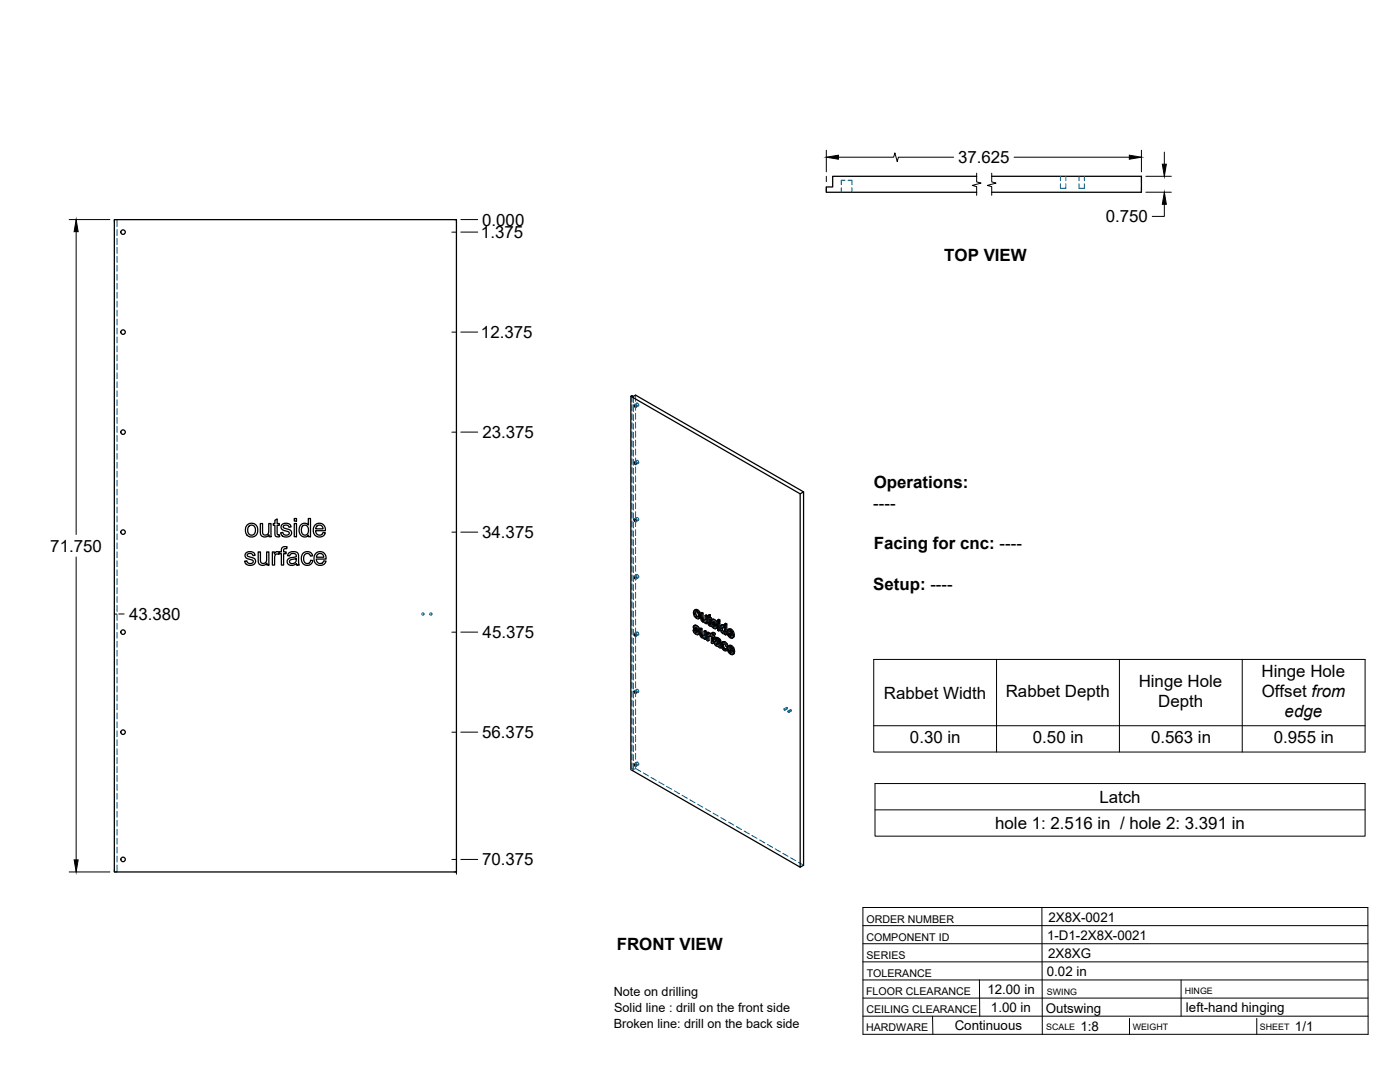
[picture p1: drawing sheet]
<svg xmlns="http://www.w3.org/2000/svg" width="559mm" height="432mm" viewBox="0 0 559 432" stroke-linecap="round" stroke-linejoin="round" font-family="sans-serif">
<!-- layer: Hidden -->
<g fill="none" stroke="#00557f" stroke-width=".4">
<path d="M335.8 74.9v1.8M337.3 71.9h-1.5v1.8M338.5 71.9h1.5v1.8M340 74.9v1.8M423.3 73.3v1.8h2.1v-1.8M423.3 70.4v1.8M425.4 70.4v1.8M430.7 73.3v1.8h2.1v-1.8M430.7 70.4v1.8M432.8 70.4v1.8M46.7 87.7v2.7M46.7 91.6v2.4"/>
<path d="M46.7 95.2v2.4M46.7 98.8v2.3M46.7 102.3v2.4M46.7 105.9v2.4M46.7 109.5v2.4M46.7 113.1v2.3M46.7 116.6v2.4M46.7 120.2v2.4M46.7 123.8v2.4M46.7 127.3v2.4M46.7 130.9v2.4M46.7 134.5v2.4"/>
<path d="M46.7 138v2.4M46.7 141.6v2.4M46.7 145.2v2.4M46.7 148.8v2.4M46.7 152.3v2.4M46.7 155.9v2.4M46.7 159.5v2.4M252.2 157.9v2.5M252.8 158.2v2.5M253.7 157.7v2.4M46.7 163v2.4M46.7 166.6v2.4"/>
<path d="M46.7 170.2v2.4M46.7 173.8v2.3M46.7 177.3v2.4M252.2 161.5v2.4M252.2 165.1v2.4M252.2 168.7v2.4M252.2 172.3v2.3M252.2 175.9v2.3M252.2 179.4v2.4M252.8 161.9v2.4M252.8 165.4v2.4M252.8 169v2.4"/>
<path d="M252.8 172.6v2.4M252.8 176.1v2.4M252.8 179.7v2.4M253.7 161.4v2.3M253.7 164.9v2.4M253.7 168.5v2.4M253.7 172.1v2.3M253.7 175.6v2.4M253.7 179.2v2.4M254.1 160.9a.53 .53 0 0 1 .8 .3 .53 .53 0 0 1-.4 .7zM254.2 160.9l-1 .6M254.8 162l-1 .6"/>
<path d="M46.7 180.9v2.4M46.7 184.5v2.4M46.7 188v2.4M46.7 191.6v2.4M46.7 195.2v2.4M46.7 198.8v2.3M252.2 183v2.4M252.2 186.6v2.3M252.2 190.1v2.4M252.2 193.7v2.4M252.2 197.3v2.4M252.8 183.3v2.4"/>
<path d="M252.8 186.9v2.4M252.8 190.4v2.4M252.8 194v2.4M252.8 197.6v2.4M253.7 182.8v2.4M253.7 186.4v2.3M253.7 189.9v2.4M253.7 193.5v2.4M253.7 197.1v2.4M254.1 183.8a.53 .53 0 0 1 .8 .3 .53 .53 0 0 1-.4 .7zM254.2 183.7l-1 .6M254.8 184.8l-1 .6"/>
<path d="M46.7 202.3v2.4M46.7 205.9v2.4M46.7 209.5v2.4M46.7 213.1v2.3M46.7 216.6v2.4M252.2 200.9v2.3M252.2 204.4v2.4M252.2 208v2.4M252.2 211.6v2.4M252.2 215.1v2.4M252.2 218.7v2.4M252.8 201.1v2.4"/>
<path d="M252.8 204.7v2.4M252.8 208.3v2.4M252.8 211.9v2.3M252.8 215.5v2.3M252.8 219v2.4M253.7 200.6v2.4M253.7 204.2v2.4M253.7 207.8v2.4M253.7 211.3v2.4M253.7 214.9v2.4M253.7 218.5v2.4M254.1 206.6a.53 .53 0 0 1 .8 .3 .53 .53 0 0 1-.4 .7z"/>
<path d="M254.2 206.6l-1 .5M254.8 207.7l-1 .5M46.7 220.2v2.4M46.7 223.8v2.3M46.7 227.4v2.3M46.7 230.9v2.4M46.7 234.5v2.4M46.7 238.1v2.3M252.2 222.3v2.4M252.2 225.8v2.4M252.2 229.4v2.4M252.2 233v2.4"/>
<path d="M252.2 236.6v2.4M252.8 222.6v2.4M252.8 226.2v2.3M252.8 229.7v2.4M252.8 233.3v2.4M252.8 236.9v2.4M253.7 222.1v2.4M253.7 225.6v2.4M253.7 229.2v2.4M253.7 232.8v2.4M253.7 236.4v2.3M253.7 239.9v2.4"/>
<path d="M254.1 229.4a.54 .54 0 0 1 .8 .4 .54 .54 0 0 1-.4 .7zM254.2 229.4l-1 .6M254.8 230.5l-1 .6M46.7 241.6v2.4M46.7 245.2v2.4M46.7 248.8v2.3M46.7 252.3v2.4M46.7 255.9v2.4M46.7 259.5v2.4M252.2 240.1v2.4M252.2 243.7v2.4M252.2 247.3v2.4"/>
<path d="M252.2 250.8v2.4M252.2 254.4v2.4M252.2 258v2.4M252.8 240.5v2.3M252.8 244v2.4M252.8 247.6v2.4M252.8 251.2v2.4M252.8 254.7v2.4M252.8 258.3v2.4M253.7 243.5v2.4M253.7 247.1v2.3M253.7 250.7v2.3"/>
<path d="M253.7 254.2v2.4M253.7 257.8v2.4M254.1 252.3a.58 .58 0 0 1 .8 .3 .58 .58 0 0 1-.3 .7l-.5-.4zM254.2 252.2l-1 .6M254.8 253.3l-1 .6M277.1 251.2l.3 1M277.2 250l-.5 .2M277.2 249.7l-.4 .2M277.2 244.2l-.4 .3M277.3 251.3l.3 .3M277.3 250.4l-.5 .3M277.3 250.2l.4-.2-.5 .3"/>
<path d="M277.4 249.5l-.1 .9 1.3 1.4a.36 .36 0 0 1 .3 .5 .36 .36 0 0 1-.6 .2M277.4 252.2l.8 .7 .8 .1M277.4 252.2l-.4 .2M277.5 251.4l-.1 .1M277.6 250.9l-.5 .2M277.6 245.6l.9 .9 .8 .1M277.6 245.6l-.5 .3M277.6 250.2h-.1M277.6 250.3l.1-.3h.3l1.2 1.1M277.6 243.2l-.4 1 .4 1.4M277.9 243.8l-.1 .2M277.9 243.8l.8 .2 .5 .8v1l-.5 .4"/>
<path d="M277.9 243.8l-.4 .2M278.2 250.1l-.5 .3M278.2 252.9l-.4 .2M278.2 251l.4 .3M278.2 252.8l.5-.2-.4 .2M278.5 243.8l-.5 .3M278.5 246.5l-.5 .3M278.6 250.5l-.5 .2M278.7 251.9l-.5 .3M278.7 250.9l-.4 .3M278.8 253l-.5 .3M278.8 252.3l-.4 .3"/>
<path d="M279 246.1l-.4 .3M279 244.4l-.4 .3M279.1 246.7l-.5 .3M279.2 245.4l-.4 .2M279.8 250.7l.1 2.8 .8 .8 .8-.1v.5l.4 .2M279.8 253l-.4 .3M279.9 253.5l-.4 .2M280.2 244.4l.2 3 .9 .7 .6-.1v.4l.4 .3M280.2 246.8l-.4 .3M280.2 253.9l-.4 .3M280.4 247.2l-.5 .3M280.6 247.7l-.4 .2"/>
<path d="M280.7 254.3l-.5 .2M281.1 248l-.5 .3M281.1 254l-.2 .1M281.3 253.9l-.5 .3M281.3 254.3l-.3 .2M281.4 253.8l-.5 .3M281.5 251.6l-.1 2.1-.5 .3M281.5 254.7l-.5 .2M281.5 254.2l-.5 .3M281.5 247.7l-.2 .2M281.7 247.7l-.5 .2M281.8 247.6l-.5 .2"/>
<path d="M281.9 245.4l-.1 2-.4 .3M281.9 248l-.4 .3 .2-.2M281.9 248.4l-.4 .3M282.3 246.2v.4l.4-.3M282.6 252.3v3l.4 .2M282.6 255.3l-.5 .2M282.7 245.9l-.1 .1M283 253l-.5 .2M283.1 245.3v.8l-.4-.2v.4l.4 .2v2.4l.9 .7-.2-.5M283.1 253.4l-.1 .1M283.1 246.5l-.5 .3M283.1 246.1l-.5 .3"/>
<path d="M283.1 248.9l-.4 .2M283.2 252.8l-.2 .1M283.2 253.3l-.5 .2M283.3 253.2l-.5 .3M283.3 249.2l-.4 .2M283.5 253.3l-.4 .2 .3-.3 .4 .4 .2-.3 .4 .4v2.6l.4 .3M283.5 246.7l-.4 .3M283.7 249.5l-.5 .3M284 247l-.5-.3v.5M284 249.2l-.2 .1M284 253.2l-.5 .2M284 253.5l-.5 .2 .3-.1"/>
<path d="M284 253.3l-.5 .2M284 249.6l-.1 .1M284.2 248.9l.3 .9M284.3 247.6l-.5 .3M284.4 253.3l-.5 .3M284.4 256.3l-.5 .3M284.4 253.7l-.5 .3M284.4 248.9l.3 .3M284.4 248.1l-.5 .2M284.4 247.3l-.5 .2M284.4 252.6l-.4 .2M284.5 247.1l-.1 1.1 1.5 1.5v.4h-.4l.4-.2"/>
<path d="M284.5 252.4l-.1 .9-.4-.2M284.5 249.8l1 .7 .6 .1M284.5 249.8l-.4 .2M284.6 249l-.1 .1M284.7 248.5l-.5 .3M284.7 247.8l-.1 .1M284.7 247.9l.1-.3 .5 .1 1 1M284.8 254l-.5 .2M284.8 247.6l-.4 .3M284.9 253l-.5 .2M285.2 253l-.5 .3M285.3 247.7l-.5 .3"/>
<path d="M285.3 254.3l-.5-.3v.5M285.3 254.7l.5-.3-.2 .5 .4 .3a.86 .86 0 0 1 1 0 .86 .86 0 0 1 .3 .9l-.5-.1M285.3 248.6l.4 .3M285.4 250.4l.4-.2-.9 .5M285.4 253.2l-.5-.2-.1 .3M285.5 256.2l-.4 .2M285.6 254.9l-.5 .2M285.6 255.8l-.5 .3M285.7 248.1l-.5 .2M285.7 255.7l-.2 .6 .3 .7 .8 .7h.7l.1 .4M285.7 256.9l-.4 .3M285.8 249.6l-.5 .2"/>
<path d="M285.8 248.5l-.4 .3M285.9 250.7l-.5 .2M285.9 256.5l.3-.3a.86 .86 0 0 1 1 1l-.4 .1M286 256.2l-.3 .2M286.1 256.2l-.5 .3M286.2 256.2l-.5 .2M286.2 254.9l-.4 .2M286.4 257.6l-.5 .2M286.7 255l-.5 .3M286.9 257.7l-.5 .3M286.9 248.3v3l.4 .3M286.9 247.2v.5l.4 .3"/>
<path d="M286.9 251.3l-.5 .3M286.9 247.7l-.5 .3M286.9 257.3l-.1 .2M287.2 255.5l-.5 .2M287.2 257.2l-.5 .4M287.3 256.5l-.4 .3M287.3 256.1l-.4 .3M287.3 256l-.4 .2M287.3 257.7l-.4 .2M287.4 258.1l.5 .3M287.4 258.1l-.4 .3M287.8 250.4l-.4 .2"/>
<path d="M288 251.2l-.5 .3M288 249.6l-.5 .3M288.2 249.3l-.4 1.1 .4 1.3 .8 .9 .7-.1v.4l.4 .3M288.3 257.1l-.5 .3M288.4 252.1l-.4 .2M288.4 256.3l-.4 .3M288.5 249.9l-.1 .2M288.5 249.9l.7 .1 .5 .9v1l-.5 .3M288.5 249.8l-.4 .3 .4-.2M288.6 256.1l-.3 1 .2 1.2 .7 .9 1 .3M288.6 258.4l-.4 .3M288.8 256.8l.7-.2 .6 1 .4 .1"/>
<path d="M289 256.6l-.5 .3M289 252.6l-.5 .2M289 249.9l-.5 .2M289.4 249.8l-.2 .1M289.5 259.3l-.5 .3M289.5 256.6l-.4 .3M289.5 252.2l-.4 .2M289.5 250.4l-.4 .3M289.6 252.6l-.4 .2M289.6 259h.3M289.7 248.8v1.4l-.5-.6M289.7 250.2l-.5 .3"/>
<path d="M289.7 251.5l-.4 .2M289.7 252.9l-.5 .3M289.7 252.5l-.5 .3M289.9 257l-.5 .3M289.9 259l-.4 .2M290.1 257.6l-.5 .2M290.1 258.6l-.2 .4M290.3 258.7l.1 .6M290.6 258.9l-.3 .1M290.7 252l-.5 .2M290.8 258.6l-.5 .2M291 251l-.3 .8 .3 1.5 .9 1 .9 .1"/>
<path d="M291 253.3l-.5 .3M291.1 252.4l-.4 .2M291.1 257.6l-.3 1 .3 1.3 .9 .9 .9 .1M291.1 259.9l-.4 .2M291.2 252.9l-.1-.5 2 1.1M291.3 258.9l-.5 .3M291.4 251.5l-.2 .2M291.4 251.5l.8 .3 .4 1-.6-.3M291.4 259.5l-.1-.6 1.9 1.1M291.4 251.5l-.5 .2M291.5 258l-.2 .2M291.5 258l.9 .4 .3 1-.6-.4"/>
<path d="M291.5 258l-.4 .3M291.9 251.5l-.5 .3M291.9 254.3l-.5 .2M292 258.1l-.4 .2M292.1 253.9h.2M292.4 253.9l-.4 .2 .3-.2M292.4 252.1l-.4 .3M292.6 258.7l-.5 .3M292.6 252.8l-.5 .2M292.6 253.6l-.1 .1M292.7 254.4l-.5 .3M292.7 253.7l-.4 .2"/>
<path d="M292.7 259.4l-.4 .2M46.7 263.1v2.3M46.7 266.6v2.4M46.7 270.2v2.4M46.7 273.8v2.4M46.7 277.3v2.4M252.2 261.6v2.3M252.2 265.1v2.4M252.2 268.7v2.4M252.2 272.3v2.4M252.2 275.9v2.3M252.2 279.4v2.4"/>
<path d="M252.8 261.9v2.4M252.8 265.5v2.3M252.8 269v2.4M252.8 272.6v2.4M252.8 276.2v2.4M252.8 279.7v2.4M253.7 261.4v2.3M253.7 264.9v2.4M253.7 268.5v2.4M253.7 272.1v2.4M253.7 275.7v2.3M253.7 279.2v2.4"/>
<path d="M254.2 275.1a.59 .59 0 0 1 .7 .4 .59 .59 0 0 1-.3 .7l-.5-.6zM254.2 275.1l-1 .6M254.8 276.2l-1 .6M292.2 260.5h.3M292.5 260.5l-.4 .2M292.5 260.5l-.9 .6M292.7 260.2h-.1M292.8 261l-.5 .2M292.8 260.2l-.3 .3M46.7 280.9v2.4M46.7 284.5v2.4M46.7 288.1v2.3"/>
<path d="M46.7 291.6v2.4M46.7 295.2v2.4M46.7 298.8v2.4M252.2 283v2.4M252.2 286.6v2.3M252.2 290.2v2.3M252.2 293.7v2.4M252.2 297.3v2.4M252.8 283.3v2.4M252.8 286.9v2.4M252.8 290.4v2.4M252.8 294v2.4"/>
<path d="M252.8 297.6v2.4M253.7 282.8v2.4M253.7 286.4v2.4M253.7 289.9v2.4M253.7 293.5v2.4M253.7 297.1v2.4M313.9 282.3l-1 .6M314.3 282.9l-1.1 .5M314.5 283.8l.3 .5zM315.5 283.2l-1 .6M315.8 283.7l-1 .6M46.7 302.3v2.4"/>
<path d="M46.7 305.9v2.4M46.7 309.5v2.4M46.7 313.1v2.3M46.7 316.6v2.4M252.2 306.9l.6 .3M252.2 300.9v2.4M252.2 304.4v2.5M252.2 306.9l-.4 .2M252.8 301.2v2.4M252.8 304.7v2.5M253.7 306.7l-.9 .5M253.7 300.7v2.3"/>
<path d="M253.7 304.2v2.5M253.7 306.7l2 1.2M254.1 304.2a.54 .54 0 0 1 .8 .3 .54 .54 0 0 1-.4 .7zM254.2 304.2l-1 .5M254.8 305.3l-1 .5M256.8 308.5l2 1.1M259.9 310.2l2 1.2M263 312l2 1.2M266.1 313.8l2 1.2M269.2 315.6l2 1.2M272.2 317.4l2.1 1.2M275.3 319.2l2.1 1.2"/>
<path d="M46.7 320.2v2.4M46.7 323.8v2.4M46.7 327.3v2.4M46.7 330.9v2.4M46.7 334.5v2.4M46.7 338.1v2.3M278.4 321l2.1 1.1M281.5 322.7l2.1 1.2M284.6 324.5l2.1 1.2M287.7 326.3l2.1 1.2M290.8 328.1l2.1 1.2M293.9 329.9l2.1 1.1"/>
<path d="M297 331.6l2.1 1.2M300.1 333.4l2.1 1.2M303.2 335.2l2.1 1.2M306.3 337l2.1 1.2M309.4 338.8l2.1 1.2M46.7 341.6v2.4M46.7 345.2v2.8M312.5 340.6l2.1 1.1M315.6 342.3l2 1.2M318.7 344.1l2 1.2"/>
<circle cx="168.8" cy="245" r=".47"/>
<circle cx="172" cy="245" r=".47"/>
<circle cx="313.1" cy="283.1" r=".27"/>
<circle cx="314.1" cy="282.5" r=".27"/>
<circle cx="315.7" cy="283.4" r=".26"/>
</g>
<!-- layer: Visible -->
<g fill="none" stroke="#000" stroke-width=".51">
<path d="M389.8 70.4h-57.4v4.2h-2.6v2.1h60M395.8 70.4h59.8v6.3h-59.8M45.6 87.7h136.6v260.3h-136.6zM251.8 158.2v148.9l67.6 39v-149M253.1 161.5l.7 .2 .1 .8-.6-.2zM253.1 184.3l.7 .2 .1 .8-.6-.1zM320.7 196.3l-1.3 .8-67.6-38.9 .4-.3 .6 .3 .9-.5 67 38.6v149l-1.3 .8M98.8 209.4l1.4-.6a2.65 2.65 0 0 1 2.6 3.8 2.65 2.65 0 0 1-4.5 .4l-.3-1a2.82 2.82 0 0 1 .8-2.6zM99.4 210l.7-.4a1.97 1.97 0 0 1 1.9 2 1.97 1.97 0 0 1-2 1.9l-.7-.4-.4-1 .1-1.3zM103.9 208.9h.9v3a1.32 1.32 0 0 0 1.3 1.7 1.32 1.32 0 0 0 1.2-1.8v-2.9h.9v5.3h-.8v-.8a1.88 1.88 0 0 1-2.3 .8 1.88 1.88 0 0 1-1.2-2zM109.7 207.6l.9-.5v1.8h.9v.7h-.9v3.3l.2 .5h.7l.1 .8a1.31 1.31 0 0 1-1.5-.1 1.31 1.31 0 0 1-.4-1.5v-3h-.6v-.7h.6zM112.5 209.4l1.2-.6a1.94 1.94 0 0 1 2.5 1.5l-.9 .1a1.13 1.13 0 0 0-1.1-.9 1.13 1.13 0 0 0-1.1 1l.2 .2a4.1 4.1 0 0 1 3 1.5 2.19 2.19 0 0 1-1.5 2.1 2.19 2.19 0 0 1-2.5-.8l-.3-.9 .9-.1 .6 .9 1.4 .1a.75 .75 0 0 0 .5-.9 .75 .75 0 0 0-.9-.6 2.08 2.08 0 0 1-2.3-1.7z"/>
<path d="M117.5 208.9h.8v5.3h-.8zM117.5 206.9h.8v1.1h-.8zM120.1 209.5l.9-.6a1.85 1.85 0 0 1 2.1 .6v-2.6h.8v7.3h-.8v-.7a2.17 2.17 0 0 1-2.6 .5 2.17 2.17 0 0 1-1.1-2.4zM120.7 210l.6-.4a2.07 2.07 0 0 1 1.8 1.3 2.07 2.07 0 0 1-.4 2.2l-.7 .4a2.09 2.09 0 0 1-1.7-1.3 2.09 2.09 0 0 1 .4-2.2zM125.7 209.6a2.44 2.44 0 0 1 3-.5 2.44 2.44 0 0 1 1.2 2.7h-3.9l.2 1a1.47 1.47 0 0 0 1.5 .8 1.47 1.47 0 0 0 1.2-1.1l1 .1-.4 .8-.6 .6-1.2 .3a2.78 2.78 0 0 1-2.6-1.7 2.78 2.78 0 0 1 .6-3zM126.5 210l.6-.4a1.42 1.42 0 0 1 1.8 1.5h-2.9zM253.1 207.2l.7 .2 .1 .8-.6-.2zM98.1 220.8l1.2-.6a1.94 1.94 0 0 1 2.5 1.4l-.9 .1a1.1 1.1 0 0 0-1.1-.9 1.1 1.1 0 0 0-1 1.1l.2 .2a3.4 3.4 0 0 1 2.9 1.4 2.19 2.19 0 0 1-1.5 2.1 2.19 2.19 0 0 1-2.4-.8l-.4-.9 .9-.1 .8 1h1.2a.75 .75 0 0 0 .6-.9 .75 .75 0 0 0-.9-.5 2.08 2.08 0 0 1-2.4-1.7zM103.1 220.3h.8v2.9a1.32 1.32 0 0 0 1.4 1.7 1.32 1.32 0 0 0 1.1-1.8v-2.8h.9v5.2h-.8v-.8a1.88 1.88 0 0 1-2.2 .9 1.88 1.88 0 0 1-1.2-2.1zM108.7 220.3h.8v.8a1.24 1.24 0 0 1 2-.7l.8-.1v-.6a1.5 1.5 0 0 1 .7-1.5 1.5 1.5 0 0 1 1.6 0l-.2 .8a.82 .82 0 0 0-.8 0 .82 .82 0 0 0-.4 .8v.5h1v.7h-1v4.5h-.9v-4.5h-.8v-.5l-.2 .8a1.16 1.16 0 0 0-1.4 .1 1.16 1.16 0 0 0-.3 1.4v2.7h-.9zM115.1 220.9a2.41 2.41 0 0 1 4 .6l.3 4h-.9l-.2-.6a2.04 2.04 0 0 1-2.1 .8 2.04 2.04 0 0 1-1.6-1.8l.7-1 1.8-.5a.85 .85 0 0 0 1.1-.8 .85 .85 0 0 0-1.2-.7l-.9 .2-.5 .8-.8-.1zM115.8 223.6l2.5-.7a1.49 1.49 0 0 1-.8 1.9 1.49 1.49 0 0 1-2-.7z"/>
<path d="M120.8 221l1.4-.8 1.3 .1 .8 .5 .5 1-.9 .1a1.48 1.48 0 0 0-2-.9 1.48 1.48 0 0 0-.7 2.1l.2 .9a1.33 1.33 0 0 0 1.4 .9 1.33 1.33 0 0 0 1.2-1.3l.9 .1-.4 1a2.47 2.47 0 0 1-3.3 .5 2.47 2.47 0 0 1-.8-3.1zM126 220.9l1.5-.7a2.46 2.46 0 0 1 2.7 2.9h-4l.3 1a1.46 1.46 0 0 0 1.5 .8 1.46 1.46 0 0 0 1.2-1.1l.9 .1-.3 .8-.6 .6-1.2 .3a2.79 2.79 0 0 1-2.6-1.7 2.79 2.79 0 0 1 .6-3zM126.7 221.3l.8-.4 .9 .1 .6 .6 .2 .8h-2.9zM253.1 230l.7 .2 .1 .8-.6-.2zM253.1 252.9l.7 .1 .1 .8-.6-.1zM276.6 251.5l.7 1.3 .9 .5 .5-.1M276.9 249.8l.6-.3 .8 .3 .9 1.3-.5 .3-.1-.6M277.2 250.4h.6l.9 1M277.2 244.8l.1-.6a1.08 1.08 0 0 1 1.2 .2 1.08 1.08 0 0 1 .3 1.2l-.2 .8h-.6M277.3 251.3l-.7 .2 .5 .2M277.3 252.3l.4 .4 .5-.3M277.4 250.9l1 .9 .5-.2"/>
<path d="M277.4 251.5l-.3 .2 .2 .6 .4-.3M277.5 250.2l-.3 .4 .4-.3 .6 .7M277.5 249.5l-.7 .4v.6l1.4 1.7 .1 .6M277.5 245.8l.5 .6 .5-.3M277.6 251.6l.7 .9M277.7 249.9l.5 .4 .5-.2M277.7 244.5l-.5 .3 .1 .4 .2 .6 .4-.3M277.7 252.7l.5 .1M277.7 249.5l-.7 .2M277.8 244v1.2l.9 1M277.8 250.6l-.4 .3-.2-.3M278 243.6l.9 .9 .4-.2"/>
<path d="M278.1 249.7l-.8 .1M278.2 250.3l.4 .5 .4-.3M278.4 251.8l.3 .5 .4-.3M278.5 243.4l-.5 .2-.8-.1M278.6 251.3l.7 1.3-.7 .7M278.7 252.3l.1 .5 .5-.3M278.8 252.8l-.1 .4 .4-.3M278.9 244.5l.3 1.4 .5-.3M279.1 246.7a1.82 1.82 0 0 1-2.3-2l.1-.9 .7-.6 .8 .1 .6 .5 .6 1 .1 1.2-.3 .5-.5 .4M279.2 245.9l-.1 .8 .4-.3M279.3 250.9l.5 .3 .4-.3M279.7 244.7l.5 .2 .4-.2"/>
<path d="M279.8 251.2v2.2l.4-.2M279.8 253.4l.2 .4 .4-.2M280 253.8l.3 .3 .5-.2M280.2 244.9v2.3l.5-.3M280.2 247.2l.2 .4 .4-.3M280.3 254.1l.4 .1M280.4 247.6l.3 .3 .5-.3M280.7 247.9l.4 .1M280.9 254l-.6-.7-.1-2.4-.4-.2-.5 .2 .1 2.6 .6 .9 .7 .3 .3-.2v.4l.4 .3M281 254.5l-.1 .1M281.4 247.7l-.7-.6-.1-2.4-.4-.3-.5 .3 .1 2.5 .7 1 .6 .2 .4-.2M281.4 245.7l.5 .2 .4-.2"/>
<path d="M281.4 252.2v3l.5-.3v-3l-.4-.3-.5 .3v1.9l-.3 .4 .2-.1M281.5 248.2v.5l.4 .2M281.5 248.3l-.2 .1M281.9 245.9v3l.4-.2v-3l-.4-.3-.5 .3v1.8l-.3 .5 .2-.1M281.9 251.9l-.5 .3-.4-.3M282.3 246.6l.3 .2 .2 2.6 .7 .5 .4-.2M282.6 246l-.3 .2 .3 .2v-.8l.9-.3v1.1l.5 .2v.4l-.5 .3v-.4M283 253.5l-.4 .7 .4-.2M283 252.9v-.4l-.4-.2-.5 .2v3l.5 .3M283 252.5l-.5 .3-.4-.3M283.1 253.5l-.1 2-.4 .3v-1.6M283.1 253.6l.4 .2"/>
<path d="M283.1 253.6l-.5 .1M283.1 245.6v1l.4-.2M283.1 246.6l.4 .3 .5-.3M283.1 253l.4 .4M283.3 252.7l-.8 .5v-.4M283.3 249.3l.2 .1M283.5 245.3l-.9 .3M283.5 253.3v.4M283.5 253.7l.4 .3v2.6l.4 .2M283.5 253.5l-.1 .4M283.5 249.4l.1 .5M283.5 252.8l-.8 .2"/>
<path d="M283.5 252.8l-.7 .2M283.5 248.8l-.4 .3v-2.1l.4 .2 .3 1.9M283.6 248.9l-.5 .2M283.8 249.1l.8 1.4 .6 .4 .6-.1M283.8 249.1l-.6 .1M283.8 249.1h.1M283.8 249.3l-.3 .1M284 247.4l.6-.3 .8 .3 .9 1.3-.5 .3-.1-.6M284.1 252.7l.8-.3 .6 .4-.1 .4-.4 .3v-.4M284.3 253.8l.5 .3 .5-.2M284.4 248.9l-.6 .2 .4 .2M284.4 249.9l.5 .4 .4-.3"/>
<path d="M284.5 248.5l1 .9 .5-.2M284.5 249.1l-.3 .2 .2 .6 .5-.3M284.6 247.1l-.6 .4-.1 .6 1.6 2.1M284.6 247.9l-.3 .3 .5-.2M284.6 252.4l-.6 .4-.1 .8-.4-.3 .4-.2-.4-.3M284.6 252.8l.4 .3 .5-.3M284.7 249.2l.8 .9M284.7 247.9l.6 .7M284.8 253.3l.5 1-.5 .2v-.4M284.8 254.5v2.1l-.5 .2v-2.6l.5 .3M284.8 247.5l.5 .4 .5-.2M284.8 248l1 1"/>
<path d="M284.8 248h-.5M284.9 247.1l-.8 .3M284.9 250.3l.4 .1M284.9 248.2l-.4 .3-.2-.3M285 253.5l-.6-.3-.1 .6 .5-.2M285.1 252.5l-.9 .1M285.2 247.3l-.4 .2-.4-.1M285.2 256l.7-.3 .9 .3M285.3 247.9l.4 .5 .4-.2M285.4 254.7l.8-.3 1.3 .9 .4 3.1-.5 .2-.1-.4M285.5 250.2l-.1 .2M285.5 249.4l.3 .5 .5-.3"/>
<path d="M285.6 256.5l.1-.1a.86 .86 0 0 1 1.1 1M285.6 257.1l.4 .4 .5-.3M285.7 256.4l-.2 .3M285.7 248.9l.5 .6 .2 .8-.7 .6M285.8 249.9l.1 .5 .5-.3M285.8 255.7l-.7 .5 .2 1 .8 .7h.8l.1 .5 .4 .2M285.9 250.4l-.1 .4 .4-.3M285.9 256.5l-.3 .5 .5-.1M286 256.5l.8 .8M286 255.2l-.4 .2a.8 .8 0 0 1 .9 0 .8 .8 0 0 1 .4 .8l-1.2-.3M286 255.2h.1M286 257.5l.5 .1"/>
<path d="M286.1 255.7l-.8 .2M286.2 254.4l-1 .6 .4 .4M286.3 254.9l.5 .4 .5-.3M286.4 248.6l.5 .2 .4-.2M286.4 247.4l.5 .3 .4-.3M286.5 257.6l.3-.1zM286.7 254.6l-.4 .3-.6-.2M286.8 255.3l.3 .4 .5-.3M286.9 248.3l.4 .3v3l-.4 .2v-3M286.9 248.3l-.5 .3v3l.5 .2M286.9 247.7v.6l.4-.3v-.6l-.4-.2-.5 .2v.6l.5 .3M287.1 255.7l.2 .4 .4-.2"/>
<path d="M287.3 256.1v2.1l.5-.3M287.8 249.6l.8-.3 .6 .3M287.9 250.9l.3-.9 .9 .8 .1 1.4-.6 .2M288.1 251.9l.5 .5 .4-.2M288.2 256.3l.7-.3 .7 .3 .9 1.4-.4 .3-.4-.9M288.3 257.6l.2 1 .4-.3M288.3 250.6l-.4 .3v.5l.2 .5 .4-.3M288.4 250.1l.1 1.4 .7 .7M288.4 249.3l-.9 .6v1.6l.8 1.2 .6 .3 .3-.2v.4l.5 .2M288.5 258.6l.5 .6 .5-.3M288.5 249.7l.4 .3M288.8 257.3l-.5 .3 .3-.8 .6 .2 .4 .8 .5 .2"/>
<path d="M288.8 256.8l.1 1.5 .7 .7M288.9 256l-.5 .3a2.06 2.06 0 0 0 1.4 3.4M288.9 249.4l-.4 .3-.6-.2M289 256.5l.7 .6 .5-.2M289.2 249l.5 .3 .4-.3M289.2 252.8l-.1 .1M289.5 256.2l-.5 .3-.6-.2M289.7 249.3v4.1l.4-.2v-4.2l-.4-.2-.5 .2v1.5l-.3-.5 .3-.1M289.7 258.8l-.2 .4h-.5M290.3 259l-.5 .7 .6-.4M290.3 258.7l-.6 .1 .4 .3M290.9 253.5l.5 .6 .5-.3"/>
<path d="M291.1 251.9l-.4 .3 1.4 .8-.5-1.1a.5 .5 0 0 0-.6-.2 .5 .5 0 0 0-.3 .5M291.2 251.7l-.1 .2 .9 .6M291.2 252.9l.9 1M291.3 258.5l-.5 .3 1.5 .8-.6-1.2a.48 .48 0 0 0-.6-.2 .48 .48 0 0 0-.3 .6M291.3 258.2v.3l.8 .5M291.4 253.3l-.5 .2-.2-.9 1.9 1.1M291.4 259.5l.8 1M291.4 251.4l.9 .9 .4-.3M291.4 254.1l.5 .1M291.5 259.8l-.5 .3-.2-.9 1.9 1.1M291.6 257.9l.8 .9 .5-.2M291.9 251.1l-1.3 .2"/>
<path d="M292 257.7l-1.3 .1M292.1 253.9l.5 .3 .5-.3M292.1 253.9l-.1 .2M292.3 252.3l.3 1.3 .5-.3M292.4 258.8l.3 1.4 .5-.3M292.5 253.7l-.4 .2M292.6 253.6l.5-.1-.1-.7-.7-1.4-.9-.5-.8 .4-.4 1.4 .6 1.3 1.1 .7 .7-.5M292.7 253.7l.3 .4-.7 .5M253.1 275.7l.7 .2 .1 .8-.6-.2zM291 260.1l.6 .5 .4-.2M291.6 260.6l.4 .2M292.3 260.4l.4 .4 .5-.3"/>
<path d="M292.3 260.4l-.2 .3M292.6 260.2l-.3 .2M292.7 260.2l.5-.2v-.4l-.7-1.6-1-.5-.8 .3-.4 1.2 .6 1.4 1.1 .9 .7-.5M292.8 260.2l.3 .4-.7 .6M253.1 304.8l.7 .2 .1 .8-.6-.2z"/>
<circle cx="49.1" cy="92.6" r=".9"/>
<circle cx="49.1" cy="132.5" r=".9"/>
<circle cx="49.1" cy="172.5" r=".9"/>
<circle cx="49.1" cy="212.4" r=".9"/>
<circle cx="49.1" cy="252.3" r=".9"/>
<circle cx="49.1" cy="292.2" r=".9"/>
<circle cx="49.1" cy="343" r=".9"/>
</g>
<!-- layer: Reference -->
<g fill="none" stroke="#000" stroke-width=".4">
<path d="M329.8 70.4v2.1M329.8 74.6v2.1M455.6 70.4v2.1M455.6 74.6v2.1M46.5 87.7h-.9v.9M180.4 92.6h1.8M181.3 87.7h.9v.9M180.4 132.5h1.8M180.4 172.5h1.8M180.4 212.4h1.8M45.6 245h.9M180.4 252.3h1.8"/>
<path d="M180.4 292.2h1.8M45.6 347.1v.9h.9M180.4 343h1.8M181.3 348h.9v.9"/>
</g>
<!-- layer: Hidden Narrow -->
<path d="M278.2 251.5l-.4 .3M279.8 252.5l-.5 .3M280.2 246.3l-.5 .3M281.5 253.3l-.5 .2M281.9 247l-.5 .3M283.1 248.2l-.5 .3M284.4 253l-.5 .3M284.8 253.3h.1M285.3 249.1l-.4 .3M286.6 256.3l-.5 .2M287.3 256.7l-.4 .3" fill="none" stroke="#000" stroke-width=".4"/>
<!-- layer: Visible Narrow -->
<path d="M278.2 251l-.4 .2M280.2 252.6l-.4 .3M280.6 246.4l-.4 .2M283.5 248.5l-.4 .3M284.8 253.3l-.5 .3M285.3 248.6l-.4 .2M286.5 255.8l-.4 .3M287.7 256.3l-.4 .3M287.7 257l-.4 .3" fill="none" stroke="#000" stroke-width=".4"/>
<!-- layer: Titleblock -->
<g fill="none" stroke="#000" stroke-width=".4">
<path d="M344.4 362.2h201.6l.1 50.6h-201.7zM344.4 376.6h201.6M344.4 369.4h201.6M415.9 362.2l.1 50.6M344.4 383.9h201.6M344.4 398.3h201.6M344.4 391.1h201.6M390.9 391.1l.2 14.4M471.4 391.1v14.4M344.4 405.5h201.7M372.2 405.5l.1 7.3M450.8 406.4v6.4"/>
<path d="M501.6 406.4v6.4"/>
</g>
<!-- layer: FD_Dimensions -->
<g fill="none" stroke="#000" stroke-width=".4">
<path d="M329.8 59.9v8.7M455.6 59.9v8.7M334.6 62.7h22.1l.5-1.7 .9 3.5 .5-1.8h22M404.8 62.7h46M457.4 70.4h10.1M457.4 76.7h10.1M464.7 60.7v4.8M27.6 87.6h16.3M30.4 92.5v120.8M183.9 87.6h6.8M183.9 92.6h6.8M464.7 81.5v4.9h-4.8"/>
<path d="M183.9 132.5h6.8M183.9 172.4h6.8M183.9 212.4h6.8M30.4 222.3v120.9M47.4 245h2.2M183.9 252.3h6.8M183.9 292.2h6.8M27.6 348h16.3M183.9 343h6.8"/>
</g>
<path d="M329.8 62.7l4.8-.8v1.6zM450.8 61.9l4.8 .8-4.8 .8zM463.9 65.5h1.6l-.8 4.9zM30.4 87.6l.8 4.9h-1.6zM464.7 76.7l.8 4.8h-1.6zM29.6 343.2h1.6l-.8 4.8z" fill="#000" stroke="#000" stroke-width=".4"/>
<!-- layer: Break Lines -->
<path d="M389.8 69.1v3.5l1.8 .5-3.5 .9 1.7 .5v3.5M395.8 69.1v3.5l1.8 .5-3.5 .9 1.7 .5v3.5" fill="none" stroke="#000" stroke-width=".4"/>
<!-- layer: Custom Tables -->
<path d="M348.7 263.2h196.2v36.9h-196.2zM397.8 263.2v36.9M446.8 263.2v36.9M495.8 263.2v36.9M348.7 289.6h196.2M349.2 312.7h195.7v21h-195.7zM349.2 323.2h195.7" fill="none" stroke="#000" stroke-width=".4"/>
<g font-size="6.7">
<text x="382.4" y="65.1">37.625</text>
<text x="441.3" y="88.7">0.750</text>
<text x="192" y="95">1.375</text>
<text x="192.4" y="90">0.000</text>
<text x="376.9" y="104.1">TOP VIEW</text>
<text x="192" y="134.9">12.375</text>
<text x="192.5" y="174.8">23.375</text>
<text x="348.7" y="194.9">Operations:</text>
<text x="348.5" y="203">----</text>
<text x="192.4" y="214.7">34.375</text>
<text x="20.1" y="220.2">71.750</text>
<text x="348.7" y="219.2">Facing for cnc: ----</text>
<text x="348.5" y="235.3">Setup: ----</text>
<text x="51.5" y="247.4">43.380</text>
<text x="192.6" y="254.6">45.375</text>
<text x="454.5" y="274.1">Hinge Hole</text>
<text x="503.6" y="270">Hinge Hole</text>
<text x="352.8" y="278.8">Rabbet Width</text>
<text x="401.4" y="278.2">Rabbet Depth</text>
<text x="503.6" y="278.2">Offset from</text>
<text x="462.3" y="282.2">Depth</text>
<text x="512.8" y="286.2">edge</text>
<text x="192.4" y="294.6">56.375</text>
<text x="363.2" y="296.5">0.30 in</text>
<text x="412.3" y="296.5">0.50 in</text>
<text x="459.4" y="296.5">0.563 in</text>
<text x="508.4" y="296.5">0.955 in</text>
<text x="438.8" y="320.3">Latch</text>
<text x="397.2" y="330.9">hole 1: 2.516 in / hole 2: 3.391 in</text>
<text x="192.4" y="345.4">70.375</text>
<text x="246.2" y="379.1">FRONT VIEW</text>
</g>
<g font-size="5.3">
<text x="418.5" y="367.9">2X8X-0021</text>
<text x="417.9" y="375">1-D1-2X8X-0021</text>
<text x="418.4" y="382.3">2X8XG</text>
<text x="417.8" y="389.5">0.02 in</text>
<text x="394.1" y="396.8">12.00 in</text>
<text x="395.5" y="403.7">1.00 in</text>
<text x="417.4" y="404.1">Outswing</text>
<text x="473.4" y="403.9">left-hand hinging</text>
<text x="381.1" y="411">Continuous</text>
<text x="431.3" y="411.5">1:8</text>
<text x="516.9" y="411.5">1/1</text>
</g>
<g font-size="5.1">
<text x="245" y="397.3">Note on drilling</text>
<text x="245.1" y="403.8">Solid line : drill on the front side</text>
<text x="245" y="410.3">Broken line: drill on the back side</text>
</g>
<g font-size="4.3">
<text x="345.8" y="368.4">ORDER NUMBER</text>
<text x="345.8" y="375.5">COMPONENT ID</text>
<text x="345.8" y="382.7">SERIES</text>
<text x="345.9" y="389.9">TOLERANCE</text>
<text x="345.7" y="397.2">FLOOR CLEARANCE</text>
<text x="345.8" y="404.4">CEILING CLEARANCE</text>
<text x="345.7" y="411.6">HARDWARE</text>
</g>
<g font-size="3.5">
<text x="417.9" y="397">SWING</text>
<text x="472.9" y="396.7">HINGE</text>
<text x="417.5" y="410.9">SCALE</text>
<text x="452.1" y="410.9">WEIGHT</text>
<text x="502.9" y="410.9">SHEET</text>
</g>
</svg>
